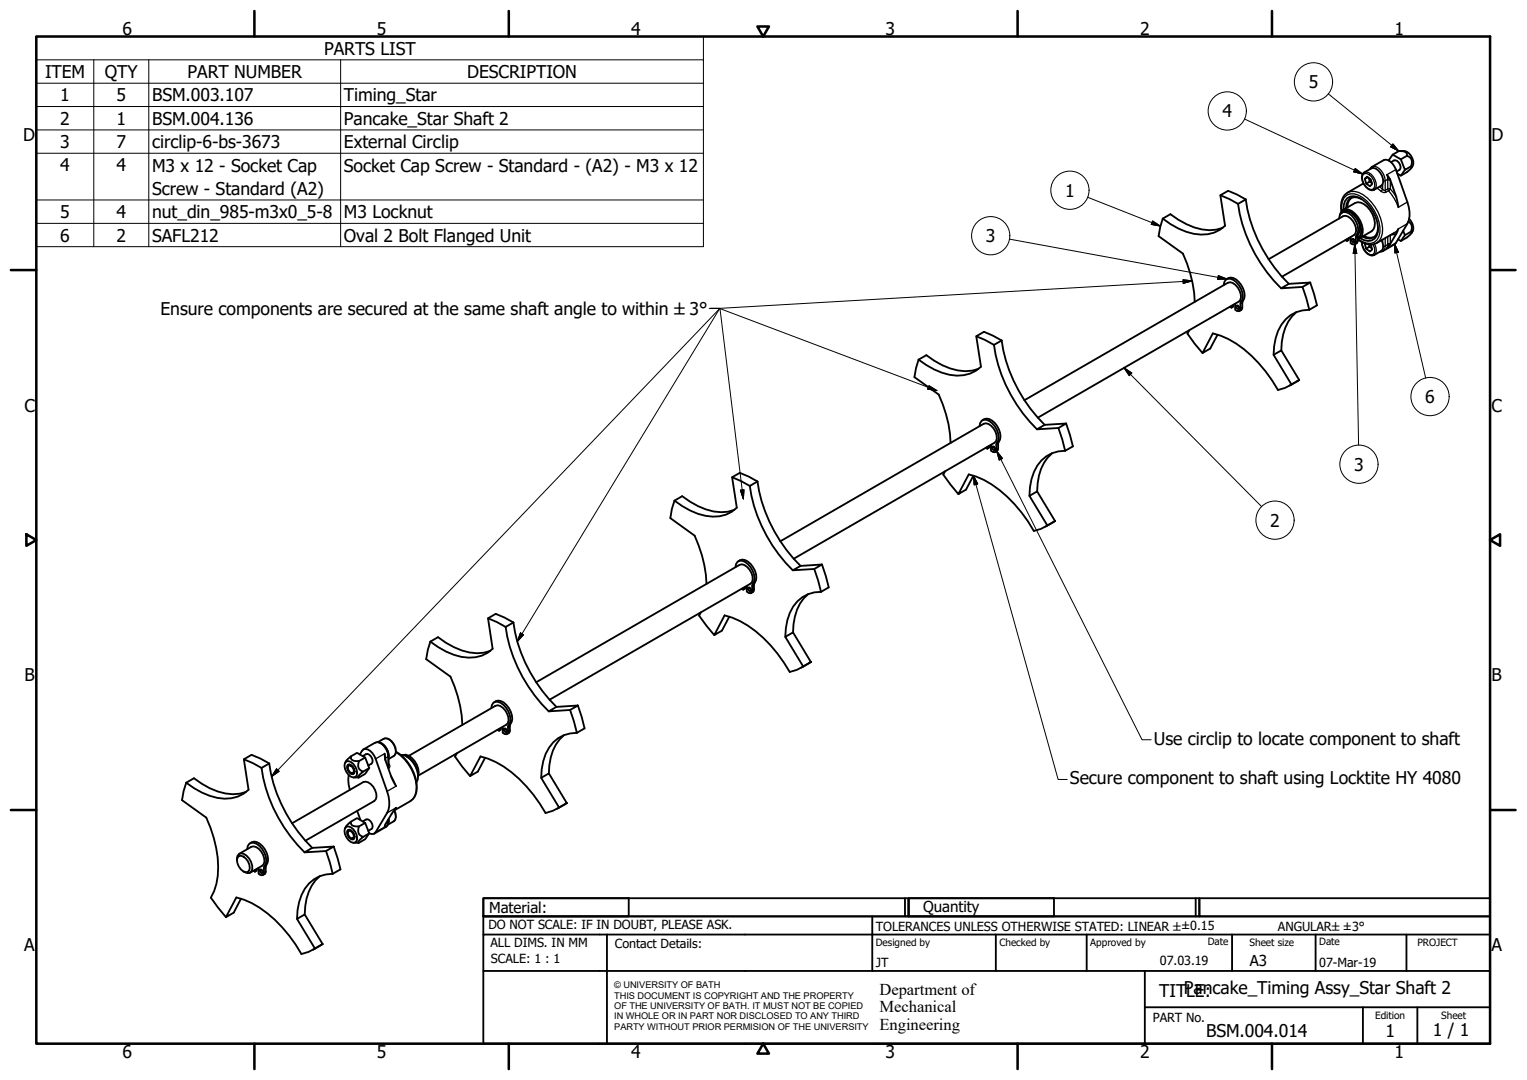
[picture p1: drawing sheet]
<svg xmlns="http://www.w3.org/2000/svg" width="420mm" height="297mm" viewBox="0 0 420 297" stroke-linecap="round" stroke-linejoin="round" font-family="sans-serif">
<!-- layer: Visible (ISO) -->
<g fill="none" stroke="#000" stroke-width=".51">
<path d="M335.8 53.7l2.4 1 2.5 1.4M340.7 56.1a40.6 40.6 0 0 0 11.8 23.2M342.8 54.8a40.6 40.6 0 0 0 11.8 23.3M342.8 54.8l-2.5-1.3-2.4-1-2.1 1.2 1.3 8.4a10 10 0 0 1-10.7 1.6l-2.2-.8-2.1-1.3-2.2-1.5M342.8 54.8l-2.1 1.3M368.7 59.1a1.88 1.88 0 0 1 1.3-1.6 1.88 1.88 0 0 1 1.9 .5 6.4 6.4 0 0 1 2.8 6.8l-.5 .6-.6 .3M368.9 58.7a1.86 1.86 0 0 1 2.8-.3 6.1 6.1 0 0 1 2.8 5.9l-.4 .7-.5 .5M369.2 58.5a2.24 2.24 0 0 1 3.4 .7 4.4 4.4 0 0 1 1 5.7l-.1 1.8-.7 .5M369.5 57.7l3.4-1.9a2.99 2.99 0 0 1 3.3 1.1 5.8 5.8 0 0 1 1.7 6.2l-.5 .5-3.3 1.9M369.7 57.7a3.1 3.1 0 0 1 2.8-3.7 8.9 8.9 0 0 1 6.5 7.1 4.7 4.7 0 0 1-.8 4.6 3.3 3.3 0 0 1-4-.2M371.8 54.4l-.6 .7-.3 .9-.2 1.1M374.6 54.7a2.66 2.66 0 0 0-3-.2 2.66 2.66 0 0 0-1.2 2.8"/>
<path d="M375.1 47.7l2.2-1.4a2.14 2.14 0 0 1 2.5 1.2 2.87 2.87 0 0 1 .2 3.6l-1.9 1.1a2.32 2.32 0 0 1-2.8-1.5 2.63 2.63 0 0 1-.2-3zM375.2 50.4l-4.4 2.6a4.9 4.9 0 0 0-1.7 5.2M375.5 49.2l.6-.6 1 .7 .4 1.3-.5 .6-1.1-.7zM376.3 48.7l-.8 .5M376.6 48.9l.3 1.1M376.9 50l-1 .5M376.9 50l.6 .3M377 46.5l.5-.6 3.2-1.8a3.1 3.1 0 0 1 3.4 2.5l3.1 9a7.7 7.7 0 0 1 0 5.9l-3.1 5.3-3.6 2.3-.8 .1M381.6 48.1l.8 1.2a28 28 0 0 1 2.4 7.7M382.1 44.1a3.9 3.9 0 0 1 3.9-2.5l.9 .4 .2 .8a1.93 1.93 0 0 1 1.2 2.9l.2 .3-.5 .6-2.6 1.7-.9-.5M382.8 44.6l.8-.5a1.71 1.71 0 0 1 1.5 2.6l-.8 .5M383.2 42.5l2.2 1.3"/>
<path d="M385.2 41.5a3.1 3.1 0 0 1 3 1.3 3.1 3.1 0 0 1 .2 3.3M386.6 46.7l-1.2 1.6M387.1 42.8l-1.7 1 1.2 2.9 1.7-1M319.9 60.1l-.7 2.3-.4 2.5 6.7 4.9a35.1 35.1 0 0 1 3.2 13.2M319.9 60.1l2.2-1.2a16.8 16.8 0 0 0 12.5 4.3l1.8-.5M336.7 78.4a1.6 1.6 0 0 1 .8-1.6 1.6 1.6 0 0 1 1.9 .2 5.4 5.4 0 0 1 2.5 5.4 2.69 2.69 0 0 0-.6 2.5l-.1 .5-.4 .2-.9-.4v-1.6M337.5 76.8a2.24 2.24 0 0 1 3.4 .7 4.4 4.4 0 0 1 .9 5.8l-.1 1.7-.7 .5M349.1 71.3l20.4-11.8a2.34 2.34 0 0 1 2.7 1.3 3.6 3.6 0 0 1 .8 3.4l-.5 .5-19.8 11.4M352.5 79.3l2.1-1.2 5.9-.4-2.1 1.2zM358.4 78.9l1.9 6.3M360.5 77.7l1.9 6.3-2.1 1.2M368.5 60.1a1.6 1.6 0 0 1 .8-1.7 1.6 1.6 0 0 1 1.8 .3 5.5 5.5 0 0 1 2.5 5.3 2.69 2.69 0 0 0-.5 2.6l-.2 .5-.3 .2-1-.4v-1.7"/>
<path d="M370.6 65.8v.5M371.1 65.5v.5l-.5 .3-.4-.3M372 65.7l.6 .3v.7l-.6-.3zM372.4 65.8l.3 .5M375.2 64.9l1 .4 1 .1 .9-.2M375.6 67l.3 1.4 1 .8 .6-.5-.4-1.4M375.7 67l-.2 .1M376.7 67.2l.1 .7M376.8 67.9l-.9 .5M376.8 67.9l.6 .4M379.2 62.7a2.65 2.65 0 0 1-1.3 2.7 2.65 2.65 0 0 1-3-.3M380.2 66a2.37 2.37 0 0 1-.2 3l-1.9 1.1a2.89 2.89 0 0 1-3.3-2.8l-.1-.7"/>
<path d="M383.7 64l-4.9 2.9a4.8 4.8 0 0 1-5.2-1.1M384.8 62.9l-.6 1.4-2.6 3.9M386.1 63.4l.5 1.3 1.7-1M386.6 64.7l-1.2 1.6M387.5 61a1.9 1.9 0 0 1 .8 2.7l.2 .1-.1 .3-1.3 1.2-1.7 1-.7-.5M387.7 60.2a2.95 2.95 0 0 1 .7 3.8M252.8 98.9l-.7 2.3-.5 2.5 6.7 4.8a35.1 35.1 0 0 1 3.3 13.3M252.8 98.9l2.1-1.2a16.8 16.8 0 0 0 12.6 4.2l1.7-.4M268.6 92.5l2.4 1 2.5 1.4M273.5 94.9a40.4 40.4 0 0 0 11.8 23.2M275.6 93.6a40.8 40.8 0 0 0 11.8 23.2M275.6 93.6l-4.9-2.3-2.1 1.2 1.3 8.4a10 10 0 0 1-10.7 1.6l-2.1-.9-4.3-2.7"/>
<path d="M275.6 93.6l-2.1 1.3M327.2 90.8l-.5 1 4.2 5.3M335 92l-2 3.9-2.1 1.2 2.8-5.4a25.1 25.1 0 0 1 12.7 8.2l1.9 2.3 3.3 5.1 2-.6 1.7-.9M338.4 84.4l.5 .2M339.3 83.8v.5l-.4 .3v-.5M340.3 84l.6 .3v.7l-.6-.3zM340.7 84.1l.3 .6M350.4 97.6l2.2-1.2 4.9 8.1-2.2 1.3zM356.7 85.8a13.2 13.2 0 0 0-4.1 10.6M360.3 85.2a9.2 9.2 0 0 0-9.3 7.8l-.4 2.2-.2 2.4M269.5 117.2a1.6 1.6 0 0 1 .9-1.6 1.6 1.6 0 0 1 1.8 .2 5.4 5.4 0 0 1 2.5 5.3 2.83 2.83 0 0 0-.5 2.6l-.2 .5-.4 .2-.9-.4v-1.7M270.3 115.6a2 2 0 0 1 2.6 .1 5.4 5.4 0 0 1 2.3 5.2 2.63 2.63 0 0 0-.6 2.5l-.3 .6-.4 .3"/>
<path d="M281.9 110.1l55.9-32.3a2.37 2.37 0 0 1 2.8 1.3 3.7 3.7 0 0 1 .7 3.4l-.5 .5-55.2 31.9M285.3 118.1l2.1-1.3 5.9-.3-2.1 1.2zM291.2 117.7l1.9 6.3M293.3 116.5l1.9 6.3-2.1 1.2M357.5 104.5l-2.7 1.6M185.6 137.7l-.7 2.3-.5 2.5 6.7 4.8a34.8 34.8 0 0 1 3.3 13.3M185.6 137.7l2.1-1.2a16.9 16.9 0 0 0 12.6 4.2l1.8-.5M201.4 131.3l2.5 1 2.4 1.4M206.3 133.7a40.8 40.8 0 0 0 11.8 23.2M208.4 132.4a40.8 40.8 0 0 0 11.9 23.2M208.4 132.4l-2.4-1.3-2.4-1-2.2 1.2 1.3 8.3a10 10 0 0 1-10.7 1.7l-4.3-2.1-2.1-1.5M208.4 132.4l-2.1 1.3"/>
<path d="M260.1 129.6l-.6 .9 4.2 5.4M267.8 130.8l-2 3.9-2.1 1.2 2.9-5.4a26.8 26.8 0 0 1 14.5 10.5l3.4 5 1.9-.5 1.8-1M271.3 123.2l.4 .2M272.2 122.6v.5l-.5 .3v-.5M273.1 122.8l.6 .3v.7l-.6-.3zM273.5 122.9l.3 .6M283.3 136.4l2.1-1.2 4.9 8.1-2.1 1.2zM289.5 124.6a13.1 13.1 0 0 0-4.1 10.6M293.1 124a9.3 9.3 0 0 0-9.3 7.8l-.4 2.2-.1 2.4M202.4 156a1.59 1.59 0 0 1 .8-1.7 1.59 1.59 0 0 1 1.8 .3 4.8 4.8 0 0 1 2 6.5v1.4l-.2 .5-.3 .2-1-.4v-1.7M203.1 154.4a1.96 1.96 0 0 1 2.7 0 5.3 5.3 0 0 1 2.2 5.3 2.79 2.79 0 0 0-.5 2.5l-.1 .4-.7 .5M214.7 148.9l56-32.3a2.41 2.41 0 0 1 2.7 1.2 3.7 3.7 0 0 1 .7 3.5l-.4 .5-55.3 31.9"/>
<path d="M218.1 156.9l2.2-1.3 5.9-.3-2.2 1.2zM224 156.5l1.9 6.3M226.2 155.3l1.8 6.3-2.1 1.2M290.3 143.3l-2.6 1.6M118.4 176.5l-.7 2.3-.4 2.5 6.7 4.8a35.1 35.1 0 0 1 3.2 13.3M118.4 176.5l2.1-1.3a16.8 16.8 0 0 0 12.6 4.3l1.8-.5M134.3 170.1l2.4 1 2.4 1.3M139.1 172.4a40.8 40.8 0 0 0 11.9 23.3M141.3 171.2a40.4 40.4 0 0 0 11.8 23.2M141.3 171.2l-2.5-1.4-2.4-1-2.1 1.3 1.3 8.3a10 10 0 0 1-10.7 1.7l-2.2-.9-4.3-2.7M141.3 171.2l-2.2 1.2M192.9 168.4l-.5 .9 4.1 5.4"/>
<path d="M200.7 169.6l-2.1 3.8-2.1 1.3 2.9-5.4a26.7 26.7 0 0 1 14.5 10.5l3.4 5 1.9-.6 1.8-.9M204.1 161.9l.4 .3M205 161.4v.5l-.5 .3v-.5M205.9 161.6l.6 .3v.7l-.6-.4zM206.3 161.6l.4 .6M216.1 175.2l2.1-1.3 4.9 8.2-2.1 1.2zM222.4 163.4a13.1 13.1 0 0 0-4.2 10.5M225.9 162.8a9.2 9.2 0 0 0-9.3 7.8l-.5 4.6M135.2 194.8a1.6 1.6 0 0 1 .8-1.7 1.6 1.6 0 0 1 1.8 .2 5.4 5.4 0 0 1 2.5 5.4 2.69 2.69 0 0 0-.5 2.6l-.1 .4-.4 .3-1-.4v-1.7M136 193.2a2.24 2.24 0 0 1 3.3 .7 4.4 4.4 0 0 1 1 5.7l-.1 1.8-.7 .5M147.5 187.6l56-32.3a2.34 2.34 0 0 1 2.7 1.3 3.6 3.6 0 0 1 .7 3.5l-.4 .4-55.3 32M151 195.7l2.1-1.3 5.9-.4-2.1 1.3z"/>
<path d="M156.9 195.3l1.8 6.3M159 194l1.8 6.3-2.1 1.3M223.1 182.1l-2.6 1.5M51.2 215.3l-.7 2.3-.4 2.5 6.7 4.8a30.4 30.4 0 0 1 2.7 18.2l-.6 2-.9 1.8 4.2 5.4M51.2 215.3l2.2-1.3a16.8 16.8 0 0 0 12.6 4.3l1.7-.5M67.1 208.8l2.4 1.1 2.5 1.3M72 211.2a40.4 40.4 0 0 0 11.8 23.2M74.1 210a40.8 40.8 0 0 0 11.8 23.2M74.1 210l-2.5-1.4-2.4-1-2.1 1.2 1.3 8.4a10 10 0 0 1-10.7 1.7l-2.2-.9-2.1-1.2-2.2-1.5M74.1 210l-2.1 1.2M95 209.8l.4-.7 1.1-1.1 .1 .7 .4 .4 1.8 .2a1.93 1.93 0 0 0 1.1 2.9l-1.2 1.2-.1 .3 .2 .1h-1.5M95.3 209.4a2.2 2.2 0 0 1 2.5 1.5 2.2 2.2 0 0 1 0 2.8 2.18 2.18 0 0 1-2.5-1.4 2.2 2.2 0 0 1 0-2.9z"/>
<path d="M95.7 211v.1M95.7 210.3a1.77 1.77 0 0 1 1.8 2.4l-.4 .2a1.84 1.84 0 0 1-1.4-2.6zM95.8 210.7l.3-.2a1.43 1.43 0 0 1 1.1 2.1 1.36 1.36 0 0 1-1.4-1.9zM95.9 213.2v2.6l.4 1.4M96.5 212.6h.1M96.5 208l1.7-.9 2.3 1.3M98.8 209.3l1.7-.9 1.1 2.9-1.7 .9M99 207.5l.6-1a1.41 1.41 0 0 1 2.2 0l.6 .6 1 1.6 3.1 8.9a7.7 7.7 0 0 1 0 6l-3.1 5.3-.5 .4-.6 .1-.7-.2-1.1 1.6-1.7 1M99.8 208l.9-.6a1.73 1.73 0 0 1 1.5 2.6l-.9 .6M100 206.1l3.2-1.8a2.9 2.9 0 0 1 3.4 2.1l.3 1.5v2.6M101.6 211.3l-1.1 1.5-1.7 1M104 204.1l1.9-1a3.4 3.4 0 0 1 2.7 4.6l-1.7 1.1"/>
<path d="M104.5 204.2a4.1 4.1 0 0 1 2.4 4M105.8 207.3l.2 1.6a27.3 27.3 0 0 0 3 7.3M108.9 206.7a11.8 11.8 0 0 1 5.7 11 3.7 3.7 0 0 1-1.7 2.7l-4.5 2.6M110.2 207.6a5.8 5.8 0 0 1 4.8 5.8v1l-.4 .8M110.9 207.7a3.1 3.1 0 0 1 3.2 1.6 4.8 4.8 0 0 1 1 4.1M111.9 208a6.5 6.5 0 0 1 3.2 5.3M112.5 207.9l23.8-13.8a2.35 2.35 0 0 1 2.7 1.3 3.7 3.7 0 0 1 .7 3.5l-.4 .4-24.2 14M115.1 213.3v.2M125.7 207.2l-.5 .9 4.1 5.4M133.5 208.4l-2 3.8-2.2 1.3 2.9-5.4a26.5 26.5 0 0 1 14.5 10.5l3.4 5 2-.6 1.7-.9M136.9 200.7l.4 .3M137.8 200.2v.5l-.5 .3v-.5"/>
<path d="M138.7 200.3l.7 .4v.7l-.7-.4zM139.1 200.4l.4 .6M148.9 213.9l2.1-1.2 5 8.2-2.2 1.2zM155.2 202.2a13.1 13.1 0 0 0-4.2 10.5M158.7 201.6a9.2 9.2 0 0 0-9.2 7.7l-.4 2.2-.2 2.4M65.2 236.6a1.42 1.42 0 0 1 .4-1.5 1.42 1.42 0 0 1 1.5-.2 4.1 4.1 0 0 1 2.1 4.8 1.53 1.53 0 0 1-2.2 0M65.7 235.5a2.21 2.21 0 0 1 2.5 1.4 2.23 2.23 0 0 1 0 2.9 2.15 2.15 0 0 1-2.5-1.5 2.16 2.16 0 0 1 0-2.8zM65.8 234.8l3.4-1.9a2.41 2.41 0 0 1 2.7 1.3 3.2 3.2 0 0 1 .3 3.9l-3.4 1.9M68 233.6a1.6 1.6 0 0 1 .9-1.7 1.6 1.6 0 0 1 1.8 .2 5.5 5.5 0 0 1 2.5 5.4 2.78 2.78 0 0 0-.6 2.5l-.1 .5-.4 .2-1-.4v-1.6M68.8 231.9a1.94 1.94 0 0 1 2.6 .1 4.8 4.8 0 0 1 1.7 6.4l-.1 1.7-.7 .6M69.7 239.5l.4 .3M70.7 239v.5l-.6 .3v-.5"/>
<path d="M71.6 239.1l.6 .4v.7l-.6-.4zM72 239.2l.3 .6M80.4 226.4l19.6-11.3a2.45 2.45 0 0 1 2.7 1.3 3.7 3.7 0 0 1 .7 3.4l-.4 .5-19 10.9M83.8 234.4l2.1-1.2 5.9-.4-2.1 1.3zM89.7 234.1l1.8 6.2M91.8 232.8l1.9 6.3-2.2 1.2M95 227.7l1.5-1.7 .1 .6 .4 .4 1.8 .3a1.93 1.93 0 0 0 1.1 2.9l-1.2 1.2-.1 .3 .2 .1h-1.5M95.3 227.4a2.2 2.2 0 0 1 2.5 1.4 2.2 2.2 0 0 1 0 2.9 2.18 2.18 0 0 1-2.5-1.4 2.2 2.2 0 0 1 0-2.9zM95.7 228.9v.2M95.7 228.3a1.79 1.79 0 0 1 1.8 2.4l-.4 .2a1.83 1.83 0 0 1-1.4-2.6zM95.8 228.6l.3-.1a1.48 1.48 0 0 1 1 2.1 1.43 1.43 0 0 1-1.3-2zM96.5 230.5l.1 .1"/>
<path d="M96.5 226l1.7-1 2.3 1.3M98.3 223l.9 2.6M98.8 227.3l1.7-1 1.1 2.9-1.7 1M99.8 225.9l.9-.5a1.73 1.73 0 0 1 1.5 2.6l-.9 .5M106.9 225.2v.7a1.74 1.74 0 0 1-.7 1.5l-3.2 1.9M106.9 225.3v1M108.5 222.9a2.34 2.34 0 0 1-.2 3l-1.6 .9M109 222.2l-2.9 4.5-.3 .8M156 220.9l-2.7 1.5M66.3 247.2l-2 3.8-2.1 1.3 2.8-5.5a26.8 26.8 0 0 1 14.6 10.5l3.3 5.1 2-.6 1.8-.9M81.7 252.7l2.1-1.2 5 8.2-2.1 1.2zM88 241a13.3 13.3 0 0 0-4.2 10.5"/>
<path d="M88.8 259.7l-2.7 1.5M91.5 240.3a9.3 9.3 0 0 0-9.2 7.8l-.4 2.2-.2 2.4"/>
</g>
<!-- layer: Visible Narrow (ISO) -->
<g fill="none" stroke="#000" stroke-width=".36">
<path d="M369.2 58a3.9 3.9 0 0 1 2.3-4.7 6.4 6.4 0 0 1 5.7 3.2 9.9 9.9 0 0 1 2.2 8.6 2.95 2.95 0 0 1-4.6 1.3l-1.2-.7M370.8 53a4.2 4.2 0 0 1 4.3 .6 12.2 12.2 0 0 1 5.3 10.6l-.4 1.1-.5 .9-.7 .7M375 48.1l.5-.4a3 3 0 0 1 2.6 4.1l-.5 .3a3 3 0 0 1-2.6-4zM375.4 47.4a2.17 2.17 0 0 1 2.5 1.2 3.4 3.4 0 0 1 .6 3.2l-.4 .4M377.5 45.9a2.31 2.31 0 0 1 2.7 1.2l.5 .8 .4 1.8M379.6 51.3l.8 .8-.4 .5-1.1-.9M380.4 50.6v1.5l.7 .3 .2 .5a1.23 1.23 0 0 1-1.3-.3M381.1 49.7l-.5 .1M381.1 49.7v2.7l.7-.4M381.8 52l.3 .5-.8 .4M381.8 52h.7M381.8 49.5h.7v2.5"/>
<path d="M381.8 49.3v2.7M381.8 49.3l-.7 .4M382.4 49.3h-.6M382.5 52l-.4 .5a14 14 0 0 1 2.7 4.5l2.4-1.4M382.5 52l1.7 2.2M384.1 46.6l-2.5 1.5 .2 1.2M373.6 66.3l-.5 .3M373.6 64.9l-.5 .3M373.7 64.4l-.4 .3M374.8 66.6a3.1 3.1 0 0 0 2.9 3.4 2.08 2.08 0 0 0 .1-2.8M378.2 67.1a2.33 2.33 0 0 1-.1 3M380.4 65.9v.8"/>
<path d="M381.1 67.7l-.2 1-.4 .4M381.1 67.7h-.5M381.1 65.5v2.2M381.8 65.1v2.2M381.8 67.3l-.7 .4M382.4 67.2l-.6 .1M382.5 64.7v2.4h-.7M384.1 66.8l-2.5 1.4 .2-.9M384.2 64.3l-1.5 .3M387.2 61.5l-2.4 1.4-1.1 1.1M341.8 83.3l-.5 .3M341.8 84.6l-.5 .3"/>
<path d="M342 82.7l-.5 .3M274.6 123.4l-.4 .3M274.6 122.1l-.4 .3M274.8 121.5l-.5 .3M207.5 160.8l-.5 .3M207.5 162.2l-.5 .3M207.6 160.3l-.5 .3M140.3 199.6l-.5 .3M140.5 199.1l-.5 .3M103.2 204.3a3.3 3.3 0 0 1 3.5 2.9l.1 .9M105.5 203.2a2.17 2.17 0 0 1 2.5 1.2 3.4 3.4 0 0 1 .7 3.1l-.4 .5M106.1 208.5l-.3-1.2-2.4 1.4"/>
<path d="M106.1 208.5v.6M106.1 208.7l-.1 .1M106.1 208.5l-.2 .1M106.8 210.8l.2 .5M106.8 210.8h-.1M106.8 208.1v2.7M106.8 208.1l-.7 .4M106.9 210.1l.1 .1a.69 .69 0 0 1 0 1.1M106.9 210.5l-.1 .3M106.9 207.9l-.1 .2M107 211.3h-.2M107 210.2h-.1"/>
<path d="M107.5 213.3l1.5 2.9-2.5 1.4M108.9 206.9a12.1 12.1 0 0 1 5.6 10.7l-.3 1.2-.5 .9-.8 .7M140.3 201l-.5 .3M73.1 238.4l-.5 .3M73.1 239.8l-.5 .2M73.3 237.9l-.5 .2M106.1 226.7l-.3 .8-2.4 1.4M106.8 226.1l-.3 1-.3 .3M106.8 225.5v.6M106.8 226.1l-.5 .3M106.9 225.9l-.1 .2M108.4 222.9a2.3 2.3 0 0 1-.1 3"/>
<path d="M108.5 222.8l.5-.6-2.5 1.4"/>
</g>
<!-- layer: Symbol (ISO) -->
<g fill="none" stroke="#000" stroke-width=".28">
<path d="M10 16.5v-6.5h183.5v6.5M10 16.5h183.5v6.4M10 16.5v51.3h183.5v-44.9M25.8 16.5v51.3M40.9 16.5v51.3M93.7 16.5v51.3M10 22.9h183.5M10 29.3h183.5M10 35.7h183.5M342.4 32.7l32.5 15.2M365.5 25.8l19.4 15.8M383.3 39.6l1.6 2-2.3-1.2z"/>
<path d="M10 42.1h183.5M10 55h183.5M299.3 54.3l20 7.9M372.9 46.3l2 1.6-2.4-.6zM10 61.4h183.5M277.8 65.8l59.8 10.9M317.1 60.8l2.2 1.4-2.5-.5zM325.5 76.9l2.5 .4-2.4 .6zM328 77.3l-130.1 7.5h-2.5M335.2 75.8l2.4 .9-2.6 .1zM372.8 67.2l.5 2.5h-1zM372.8 67.2l1 55.2"/>
<path d="M383.7 67l1.1 2.4-1 .2zM383.7 67l8.6 37M195.1 84.8h3l-123.4 128.8M195.6 84.8h2.5l6.4 52.4M255.6 106.1l2.2 1.3-2.5-.4zM257.8 107.4l-59.8-22.6h-2.5h2.5l-55.7 91.7M309.3 101.2l2.1 1.4-.7 .7zM309.3 101.2l37.9 38.1M203.7 134.8l1-.1-.2 2.5zM267.8 130.8l1.2 2.3-1 .3zM267.8 130.8l23.3 83.6h2.5M274.3 124.1l1.5 2-.9 .5z"/>
<path d="M274.3 124.1l39.9 79.4h2.5M143.2 174.1l.9 .5-1.8 1.9zM76.1 211.5l.7 .6-2.1 1.5z"/>
<circle cx="337.7" cy="30.5" r="5.3"/>
<circle cx="361.4" cy="22.5" r="5.3"/>
<circle cx="294.4" cy="52.3" r="5.3"/>
<circle cx="272.6" cy="64.8" r="5.3"/>
<circle cx="393.5" cy="109.1" r="5.3"/>
<circle cx="373.9" cy="127.7" r="5.3"/>
<circle cx="350.8" cy="143.1" r="5.3"/>
</g>
<!-- layer: Border (ISO) -->
<g fill="none" stroke="#000" stroke-width=".7">
<path d="M10 10h400v277h-400zM70 3v7M140 3v7M208.4 7.3h3.2l-1.6 2.7zM280 3v7M350 3v7M3 74.3h7M410 74.3h7M7.3 146.9l2.7 1.6-2.7 1.6zM410 148.5l2.7-1.6v3.2zM3 222.8h7M410 222.8h7"/>
<path d="M70 287v7M140 287v7M210 287l1.6 2.8h-3.2zM280 287v7M350 287v7"/>
</g>
<!-- layer: Title (ISO) -->
<g fill="none" stroke="#000" stroke-width=".51">
<path d="M133 247h40v5h-40zM133 247h117v5h-117zM133 257v-5h277v5M133 257h277v30h-277zM167 257v30M240 252v15M249 247v5M250 247h40v5h-40zM250 247h80v5h-80zM274 257v10M299 257v10M329 247v5"/>
<path d="M330 247h80v5h-80zM339 257v10M362 257v10M387 257v10M133 267h277M315 277h95M315 267v20M375 277v10M390 277v10"/>
</g>
<!-- layer: Symbol (ISO) -->
<g fill="#000" stroke="#000" stroke-width=".28">
<path d="M372.5 47.3l2.4 .6zM372.9 46.3l2 1.6-2.4-.6zM382.6 40.4l2.3 1.2zM383.3 39.6l1.6 2-2.3-1.2zM316.8 61.7l2.5 .5zM317.1 60.8l2.2 1.4-2.5-.5zM325.6 77.9l2.4-.6zM325.5 76.9l2.5 .4-2.4 .6zM335 76.8l2.6-.1zM335.2 75.8l2.4 .9-2.6 .1zM372.8 67.2l.5 2.5zM372.8 67.2l.5 2.5h-1z"/>
<path d="M383.7 67l1.1 2.4zM383.7 67l1.1 2.4-1 .2zM255.3 107l2.5 .4zM255.6 106.1l2.2 1.3-2.5-.4zM309.3 101.2l2.1 1.4zM309.3 101.2l2.1 1.4-.7 .7zM203.7 134.8l.8 2.4zM203.7 134.8l1-.1-.2 2.5zM267.8 130.8l1.2 2.3zM267.8 130.8l1.2 2.3-1 .3zM274.3 124.1l1.5 2zM274.3 124.1l1.5 2-.9 .5z"/>
<path d="M143.2 174.1l-.9 2.4zM143.2 174.1l.9 .5-1.8 1.9zM76.1 211.5l-1.4 2.1zM76.1 211.5l.7 .6-2.1 1.5z"/>
</g>
<g font-size="4.8">
<text x="33.7" y="9.6">6</text>
<text x="103.7" y="9.6">5</text>
<text x="173.7" y="9.6">4</text>
<text x="243.7" y="9.6">3</text>
<text x="313.7" y="9.6">2</text>
<text x="383.7" y="9.6">1</text>
<text x="89.2" y="15">PARTS LIST</text>
<text x="12.4" y="21.4">ITEM</text>
<text x="28.9" y="21.5">QTY</text>
<text x="51.6" y="21.4">PART NUMBER</text>
<text x="128.5" y="21.5">DESCRIPTION</text>
<text x="16.6" y="27.9">1</text>
<text x="32.1" y="27.8">5</text>
<text x="41.8" y="27.9">BSM.003.107</text>
<text x="94.6" y="27.9">Timing_Star</text>
<text x="360.1" y="24.3">5</text>
<text x="16.6" y="34.3">2</text>
<text x="32.1" y="34.3">1</text>
<text x="41.8" y="34.3">BSM.004.136</text>
<text x="94.6" y="34.4">Pancake_Star Shaft 2</text>
<text x="336.4" y="32.3">4</text>
<text x="6.3" y="38.9">D</text>
<text x="16.6" y="40.7">3</text>
<text x="32.1" y="40.7">7</text>
<text x="41.8" y="40.8">circlip-6-bs-3673</text>
<text x="94.6" y="40.8">External Circlip</text>
<text x="410.4" y="38.9">D</text>
<text x="16.6" y="47.1">4</text>
<text x="32.1" y="47.1">4</text>
<text x="41.8" y="47.2">M3 x 12 - Socket Cap</text>
<text x="94.6" y="47.2">Socket Cap Screw - Standard - (A2) - M3 x 12</text>
<text x="41.8" y="53.6">Screw - Standard (A2)</text>
<text x="16.6" y="60">5</text>
<text x="32.1" y="60">4</text>
<text x="293.1" y="54.1">1</text>
<text x="41.8" y="60">nut_din_985-m3x0_5-8</text>
<text x="94.6" y="60">M3 Locknut</text>
<text x="16.6" y="66.4">6</text>
<text x="32.1" y="66.4">2</text>
<text x="41.8" y="66.4">SAFL212</text>
<text x="94.6" y="66.5">Oval 2 Bolt Flanged Unit</text>
<text x="271.3" y="66.6">3</text>
<text x="44.2" y="86.6">Ensure components are secured at the same shaft angle to within ±3°</text>
<text x="6.7" y="113.2">C</text>
<text x="392.2" y="110.9">6</text>
<text x="410.4" y="113.2">C</text>
<text x="372.6" y="129.5">3</text>
<text x="349.5" y="144.9">2</text>
<text x="6.8" y="187.4">B</text>
<text x="410.4" y="187.4">B</text>
<text x="317.5" y="204.8">Use circlip to locate component to shaft</text>
<text x="294.4" y="215.7">Secure component to shaft using Locktite HY 4080</text>
<text x="6.7" y="261.7">A</text>
<text x="410.4" y="261.7">A</text>
<text x="319" y="274.2">TITPLaEn:cake_Timing Assy_Star Shaft 2</text>
<text x="331.9" y="285.3">BSM.004.014</text>
<text x="381.2" y="285.3">1</text>
<text x="394.2" y="285">1 / 1</text>
<text x="33.7" y="291">6</text>
<text x="103.7" y="290.9">5</text>
<text x="173.7" y="290.9">4</text>
<text x="243.7" y="291">3</text>
<text x="313.7" y="291">2</text>
<text x="383.7" y="290.9">1</text>
</g>
<g font-size="4.6">
<text x="242" y="273.7">Department of</text>
<text x="242" y="278.4">Mechanical</text>
<text x="242" y="283.2">Engineering</text>
</g>
<g font-size="4.1">
<text x="134.6" y="251.1">Material:</text>
<text x="254" y="250.8">Quantity</text>
<text x="343.9" y="265.6">A3</text>
</g>
<g font-size="3.5">
<text x="134.4" y="255.6">DO NOT SCALE: IF IN DOUBT, PLEASE ASK.</text>
<text x="241" y="256">TOLERANCES UNLESS OTHERWISE STATED: LINEAR ±±0.15</text>
<text x="351.6" y="256">ANGULAR±±3°</text>
<text x="134.9" y="260.6">ALL DIMS. IN MM</text>
<text x="169.2" y="260.6">Contact Details:</text>
<text x="135.1" y="264.8">SCALE: 1 : 1</text>
<text x="241" y="266">JT</text>
<text x="319.2" y="265.5">07.03.19</text>
<text x="363" y="266">07-Mar-19</text>
<text x="317.2" y="281.2">PART No.</text>
</g>
<g font-size="2.8">
<text x="241" y="260.1">Designed by</text>
<text x="275" y="260.1">Checked by</text>
<text x="300" y="260.1">Approved by</text>
<text x="332.3" y="260">Date</text>
<text x="343.8" y="260.1">Sheet size</text>
<text x="363" y="260">Date</text>
<text x="390" y="260.1">PROJECT</text>
<text x="378.4" y="280.1">Edition</text>
<text x="396.6" y="280.1">Sheet</text>
</g>
<g font-size="2.5">
<text x="169" y="271.9">© UNIVERSITY OF BATH</text>
<text x="169" y="274.7">THIS DOCUMENT IS COPYRIGHT AND THE PROPERTY</text>
<text x="169" y="277.5">OF THE UNIVERSITY OF BATH. IT MUST NOT BE COPIED</text>
<text x="169" y="280.4">IN WHOLE OR IN PART NOR DISCLOSED TO ANY THIRD</text>
<text x="169" y="283.2">PARTY WITHOUT PRIOR PERMISION OF THE UNIVERSITY</text>
</g>
</svg>
